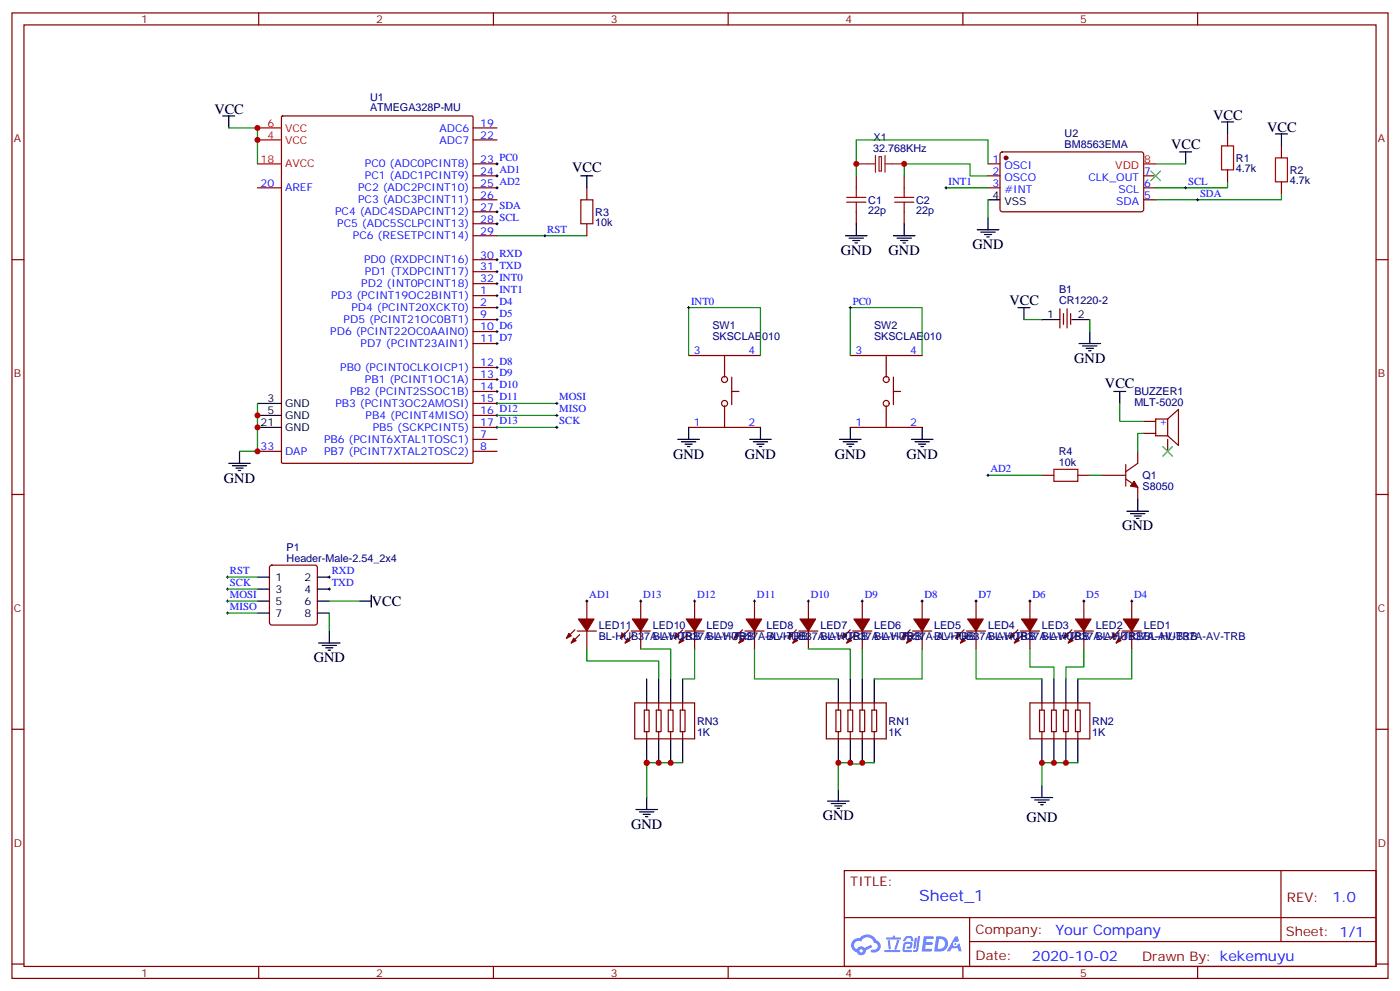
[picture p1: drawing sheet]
<svg xmlns="http://www.w3.org/2000/svg" width="412mm" height="292mm" viewBox="0 0 412 292" stroke-linecap="round" stroke-linejoin="round" font-family="sans-serif">
<g fill="none" stroke="#870000" stroke-width=".35">
<path d="M3.5 3.8h405.4v284.3h-405.4zM7.1 7.3h398.2v277.3h-398.2zM76.2 3.8v3.5M145.3 3.8v3.5M214.5 3.8v3.5M283.6 3.8v3.5M352.8 3.8v3.5M3.5 76.5h3.6M405.3 76.5h3.6M3.5 145.6h3.6M405.3 145.6h3.6M3.5 214.8h3.6"/>
<path d="M405.3 214.8h3.6M248.7 256.4h156.6v28.2h-156.6zM377.3 256.4v20.9M248.7 270.2h156.5M285.6 277.3h119.6M285.6 270.2v14.2M3.5 283.9h3.6M76.2 284.6v3.5M145.3 284.6v3.5M214.5 284.6v3.5M283.6 284.6v3.5M352.8 284.6v3.5"/>
<path d="M405.3 283.9h3.6"/>
</g>
<g fill="#5487ff">
<path d="M272.1 275.7h2.6l.3 .2-.1 .6h-2l-.1 1h1.6l.4 .4-.4 .4h-1.7l-.2 1.1 1.8 .1 .3 .3-.2 .4h-2.9z"/>
<path d="M281.4 275.8h.7l.4 1.3-.7 .3a.74 .74 0 0 0-1.1 .3 .74 .74 0 0 0 .5 1.1 .74 .74 0 0 0 .9-.7l.5-.3 .7 2.4h-.9l-.2-1h-1.9l-.5 1h-.9z"/>
<path d="M269.5 276.2h.6l-.4 2.9a.31 .31 0 0 1-.3 .3 .31 .31 0 0 1-.3-.3z"/>
<path d="M270.4 275.7h.6l-.5 4a.89 .89 0 0 1-.7 .7 .89 .89 0 0 1-.9-.3l1-.5z"/>
<path d="M266.8 275.9l.6-.2 1.2 .1 .5 1.3-.6 .1-.4-.9-1 .1a.95 .95 0 0 1-1 .8l-.1-.2z"/>
<path d="M266.4 277.6l1.8-.2a1.04 1.04 0 0 1 .6 1.1 1.04 1.04 0 0 1-.8 .9h-.7a.29 .29 0 0 1-.3-.4 .29 .29 0 0 1 .3-.2h.7l.2-.8h-1.4l-.4 1.8h1.9a.29 .29 0 0 1 .3 .3 .29 .29 0 0 1-.3 .3h-2l-.4-.3 .2-2.1z"/>
<path d="M260.5 279.8h4.4a.3 .3 0 0 1 .3 .3 .3 .3 0 0 1-.3 .3h-4.3z"/>
<path d="M264.3 276.9h.6l-.5 1.6a1.02 1.02 0 0 1-.7 1.2l-.2-.3z"/>
<path d="M261.5 276.9h.6l.3 2.4-.3 .3-.3-.2z"/>
<path d="M261.1 276.1h1.9l.2-.5h.5l-.1 .5h1.5a.29 .29 0 0 1 .3 .3 .29 .29 0 0 1-.3 .3h-3.9z"/>
<path d="M275.8 275.7l-.6 4.5h1.4a2.27 2.27 0 0 0 2.7-2.3 2.27 2.27 0 0 0-2.7-2.2zM276.6 276.5a1.5 1.5 0 0 1 1.8 1.6 1.5 1.5 0 0 1-1.9 1.3h-.3z"/>
<path d="M251.4 276.9a2.09 2.09 0 0 0 1 3.5 1.37 1.37 0 0 0 1.5 .9 1.37 1.37 0 0 0 1.1-1.4l2-1-.5-.7-1.8 1a1.4 1.4 0 0 0-2.3 .4 1.32 1.32 0 0 1-.6-1.9 1.32 1.32 0 0 1 1.9-.4 2.02 2.02 0 0 1 2-1.3 2.02 2.02 0 0 1 1.8 1.6 1.09 1.09 0 0 1 1.1 1.4 1.09 1.09 0 0 1-1.6 .7 .41 .41 0 0 0-.5 .3 .41 .41 0 0 0 .4 .5 1.89 1.89 0 0 0 2.4-1.2 1.89 1.89 0 0 0-1.2-2.4 2.98 2.98 0 0 0-5-.6l-1 .1zM253.2 280a.52 .52 0 0 1 1 0 .52 .52 0 0 1-1 0z"/>
<circle cx="281.4" cy="278" r=".28"/>
</g>
<g fill="none" stroke="#870000" stroke-width=".35">
<path d="M83 34.3l.3-.2h55.7l.3 .2v101.8l-.1 .3-55.9 .1-.3-.2zM139.3 37.7h7.1M361.6 39.4v3.6M75.8 55.3h7.1M139.3 55.3h7.1M139.3 48.3h7.1M139.3 51.8h7.1M139.3 58.8h7.1M139.3 41.2h7.1M172.9 55.3v3.5M252.2 51.8v3.5M266.3 51.8v3.5"/>
<path d="M291 55.3h3.6M291 48.3h3.6M291 51.8h3.6M294.8 44.9l.5-.2 41.2 .1 .4 .6-.1 16.5-.6 .5-41.2-.1-.4-.6v-16.3zM336.9 55.3h3.5M336.9 51.8h3.5M336.9 58.8h3.5M361.6 50v3.6M377.5 43v3.5M377.5 53.6v3.5M139.3 69.4h7.1M139.3 76.5h7.1"/>
<path d="M139.3 62.4h7.1M139.3 65.9h7.1M172.9 65.9v3.5M252.2 62.4v3.5M266.3 62.4v3.5M139.3 80h7.1M139.3 83.5h7.1M139.3 90.6h7.1M139.3 94.1h7.1M139.3 97.6h7.1M139.3 87.1h7.1M312.2 90.9v5.7"/>
<path d="M313.3 92.4v3.1M314.3 90.9v5.7M315.4 92.4v3.1M139.3 101.2h7.1M139.3 108.2h7.1M139.3 111.8h7.1M139.3 115.3h7.1M139.3 118.8h7.1M202.8 104.7h21.2M213.4 104.7v6.4M213.4 119.5v6.4M215.5 115.3h2.2"/>
<path d="M215.5 111.1v8.1M250.5 104.7h21.1M261.1 104.7v6.4M261.1 119.5v6.4M263.2 115.3h2.1M263.2 111.1v8.1M75.8 132.9h7.1M139.3 129.4h7.1M139.3 132.9h7.1M139.3 122.3h7.1M139.3 125.9h7.1M202.8 125.9h21.2"/>
<path d="M250.5 125.9h21.1M306.9 140h3.5M317.5 140h3.5M324.6 140h7M331.6 136.8v6.4M335.1 132.9v3.6l-3.5 2.4M336.9 127.6h3.5M336.9 124.1h3.5M344 123.4v4.9M344 129.4v3.5M344 123.4h-3.6v4.9h3.6M344 123.4l3.1-2.8v10.6l-3.1-2.9"/>
<path d="M331.6 141l3.5 2.5v3.5M79.6 166.6l.5-.2h12.7l.5 .2 .2 .5v16.3l-.2 .5-.5 .2h-12.7l-.5-.3-.2-.4v-16.3zM172.9 177v5.3M188.7 177v5.3M204.6 177v5.3M222.2 177v5.3M238.1 177v5.3M254 177v5.3M271.6 177v5.3M287.5 177v5.3M303.4 177v5.3M319.3 177v5.3"/>
<path d="M333.4 177v5.3M169.3 185.5l-2.4 2.5M170 185.8h5.7M170.7 186.9l-2.4 2.5M172.9 185.8v5.3M185.2 185.5l-2.5 2.5M185.9 185.8h5.7M186.6 186.9l-2.5 2.5M188.7 185.8v5.3M201.1 185.5l-2.5 2.5M201.8 185.8h5.6M202.5 186.9l-2.5 2.5"/>
<path d="M204.6 185.8v5.3M218.7 185.5l-2.4 2.5M219.4 185.8h5.7M220.1 186.9l-2.4 2.5M222.2 185.8v5.3M234.6 185.5l-2.5 2.5M235.3 185.8h5.6M236 186.9l-2.5 2.5M238.1 185.8v5.3M250.5 185.5l-2.5 2.5M251.2 185.8h5.6M251.9 186.9l-2.5 2.5"/>
<path d="M254 185.8v5.3M268.1 185.5l-2.5 2.5M268.8 185.8h5.7M269.5 186.9l-2.4 2.5M271.6 185.8v5.3M284 185.5l-2.5 2.5M284.7 185.8h5.6M285.4 186.9l-2.5 2.5M287.5 185.8v5.3M299.9 185.5l-2.5 2.5M300.6 185.8h5.6M301.3 186.9l-2.5 2.5"/>
<path d="M303.4 185.8v5.3M315.7 185.5l-2.4 2.5M316.4 185.8h5.7M317.1 186.9l-2.4 2.5M319.3 185.8v5.3M329.8 185.5l-2.4 2.5M330.6 185.8h5.6M331.3 186.9l-2.5 2.5M333.4 185.8v5.3M187 207h17.6v10.6h-17.6zM189.8 209.1h1.4v6.4h-1.4zM190.5 207v2.1"/>
<path d="M190.5 215.5v2.1M193.3 209.1h1.4v6.4h-1.4zM194 207v2.1M194 215.5v2.1M196.8 209.1h1.5v6.4h-1.5zM197.6 207v2.1M197.6 215.5v2.1M200.4 209.1h1.4v6.4h-1.4zM201.1 207v2.1M201.1 215.5v2.1M243.4 207h17.7v10.6h-17.7zM246.2 209.1h1.4v6.4h-1.4z"/>
<path d="M246.9 207v2.1M246.9 215.5v2.1M249.8 209.1h1.4v6.4h-1.4zM250.5 207v2.1M250.5 215.5v2.1M253.3 209.1h1.4v6.4h-1.4zM254 207v2.1M254 215.5v2.1M256.8 209.1h1.4v6.4h-1.4zM257.5 207v2.1M257.5 215.5v2.1M303.4 207h17.6v10.6h-17.6z"/>
<path d="M306.2 209.1h1.4v6.4h-1.4zM306.9 207v2.1M306.9 215.5v2.1M309.7 209.1h1.4v6.4h-1.4zM310.4 207v2.1M310.4 215.5v2.1M313.3 209.1h1.4v6.4h-1.4zM314 207v2.1M314 215.5v2.1M316.8 209.1h1.4v6.4h-1.4zM317.5 207v2.1M317.5 215.5v2.1"/>
<circle cx="213.4" cy="111.8" r=".88"/>
<circle cx="213.4" cy="118.8" r=".88"/>
<circle cx="261.1" cy="118.8" r=".88"/>
<circle cx="261.1" cy="111.8" r=".88"/>
</g>
<path d="M75.8 37.7h7.1M75.8 48.3h7.1M75.8 41.2h7.1M336.9 48.3h3.5" fill="none" stroke="#f00" stroke-width=".35"/>
<g fill="none" stroke="#000" stroke-width=".35">
<path d="M65.6 34.1h3.5M67.4 34.1v3.6M359.8 35.9h3.6M361.6 35.9v3.5M375.7 39.4h3.5M377.5 39.4v3.6M171.1 51.8h3.5M172.9 51.8v3.5M291 58.8h3.6M347.5 44.7h3.5M349.2 44.7v3.6M249.1 69.4h6.3"/>
<path d="M250.1 70.1h4.3M251.2 70.8h2.1M251.9 71.5h.7M252.2 65.9v3.5M263.2 69.4h6.3M264.2 70.1h4.3M265.3 70.8h2.1M266 71.5h.7M266.3 65.9v3.5M287.9 67.7h6.3M288.9 68.4h4.3M290 69.1h2.1"/>
<path d="M290.7 69.8h.7M291 64.1v3.6M299.9 90.6h3.5M301.6 90.6v3.5M306.9 94.1h5.3M315.7 94.1h5.3M321 97.6v3.6M75.8 118.8h7.1M317.9 101.2h6.3M318.9 101.9h4.2M320 102.6h2.1M320.7 103.3h.7"/>
<path d="M328.1 115.3h3.5M329.8 115.3v3.5M67.4 136.5h6.3M68.4 137.2h4.3M69.5 137.9h2.1M70.2 138.6h.7M70.6 132.9v3.6M75.8 122.3h7.1M75.8 125.9h7.1M199.7 129.4h6.3M200.7 130.1h4.3M201.8 130.8h2.1"/>
<path d="M202.5 131.5h.7M202.8 125.9v3.5M220.8 129.4h6.4M221.9 130.1h4.2M223 130.8h2.1M223.7 131.5h.7M224 125.9v3.5M247.3 129.4h6.3M248.4 130.1h4.2M249.4 130.8h2.1M250.1 131.5h.7M250.5 125.9v3.5"/>
<path d="M268.5 129.4h6.3M269.5 130.1h4.3M270.6 130.8h2.1M271.3 131.5h.7M271.6 125.9v3.5M332 150.6h6.3M333 151.3h4.3M334.1 152h2.1M334.8 152.7h.7M335.1 147v3.6M75.8 170h3.6M75.8 173.5h3.6"/>
<path d="M75.8 177h3.6M93.5 170h3.5M93.5 173.5h3.5M93.5 177h3.5M105.8 177h3.6M109.4 175.3v3.5M75.8 180.6h3.6M93.5 180.6h3.5M93.8 189.4h6.4M94.9 190.1h4.2M96 190.8h2.1M96.7 191.5h.7"/>
<path d="M97 185.8v3.6M190.5 200v7M194 200v7M197.6 200v7M201.1 200v7M246.9 200v7M250.5 200v7M254 200v7M257.5 200v7M306.9 200v7M310.4 200v7M314 200v7"/>
<path d="M317.5 200v7M190.5 217.6v7M194 217.6v7M197.6 217.6v7M201.1 217.6v7M246.9 217.6v7M250.5 217.6v7M254 217.6v7M257.5 217.6v7M306.9 217.6v7M310.4 217.6v7M314 217.6v7"/>
<path d="M317.5 217.6v7M187.3 238.4h6.4M188.4 239.1h4.2M189.4 239.8h2.2M190.5 234.9v3.5M243.8 235.9h6.3M244.8 236.6h4.3M245.9 237.3h2.1M246.6 238.1h.7M246.9 232.4v3.5M303.7 234.9h6.4M304.8 235.6h4.2"/>
<path d="M305.9 236.3h2.1M306.6 237h.7M306.9 231.4v3.5M190.1 240.5h.8"/>
</g>
<g fill="#870000" stroke="#870000" stroke-width=".35">
<path d="M329.5 188l.7 .7-1.4 .7z"/>
<path d="M328.1 186.5l.7 .8-1.4 .7z"/>
<path d="M330.9 182.3h4.6l-2.1 3.5z"/>
<path d="M315.4 188l.7 .7-1.4 .7z"/>
<path d="M314 186.5l.7 .8-1.4 .7z"/>
<path d="M316.8 182.3h4.6l-2.1 3.5z"/>
<path d="M299.5 188l.7 .7-1.4 .7z"/>
<path d="M298.1 186.5l.7 .8-1.4 .7z"/>
<path d="M300.9 182.3h4.6l-2.1 3.5z"/>
<path d="M283.6 188l.7 .7-1.4 .7z"/>
<path d="M282.2 186.5l.7 .8-1.4 .7z"/>
<path d="M285 182.3h4.6l-2.1 3.5z"/>
<path d="M267.8 188l.7 .7-1.4 .7z"/>
<path d="M266.3 186.5l.8 .8-1.5 .7z"/>
<path d="M269.2 182.3h4.6l-2.2 3.5z"/>
<path d="M250.1 188l.7 .7-1.4 .7z"/>
<path d="M248.7 186.5l.7 .8-1.4 .7z"/>
<path d="M251.5 182.3h4.6l-2.1 3.5z"/>
<path d="M234.2 188l.7 .7-1.4 .7z"/>
<path d="M232.8 186.5l.7 .8-1.4 .7z"/>
<path d="M235.7 182.3h4.5l-2.1 3.5z"/>
<path d="M218.4 188l.7 .7-1.4 .7z"/>
<path d="M217 186.5l.7 .8-1.4 .7z"/>
<path d="M219.8 182.3h4.6l-2.2 3.5z"/>
<path d="M200.7 188l.7 .7-1.4 .7z"/>
<path d="M199.3 186.5l.7 .8-1.4 .7z"/>
<path d="M202.1 182.3h4.6l-2.1 3.5z"/>
<path d="M184.9 188l.7 .7-1.5 .7z"/>
<path d="M183.4 186.5l.7 .8-1.4 .7z"/>
<path d="M186.3 182.3h4.6l-2.2 3.5z"/>
<path d="M169 188l.7 .7-1.4 .7z"/>
<path d="M167.6 186.5l.7 .8-1.4 .7z"/>
<path d="M170.4 182.3h4.6l-2.1 3.5z"/>
<path d="M334.1 141.7l1 1.8-2.1-.3z"/>
<circle cx="296.3" cy="46.5" r=".53"/>
</g>
<g fill="none" stroke="#008700" stroke-width=".35">
<path d="M67.4 37.7h8.4v10.6M266.3 51.8v-3.5h19.5v3.5h5.2M278.7 55.3h12.3M291 48.3v-7.1h-38.8v10.6M291 58.8v5.3M340.4 48.3h8.8M361.6 53.6v1.7h-21.2M377.5 57.1v1.7h-37.1M146.4 69.4h26.5M301.6 94.1h5.3M321 94.1v3.5M75.8 118.8v14.1h-5.2"/>
<path d="M146.4 118.8h17.6M202.8 104.7v-14.1h21.2v14.1M250.5 104.7v-14.1h21.1v14.1M329.8 118.8v5.3h7.1M146.4 125.9h17.6M146.4 122.3h17.6M291 140h15.9M321 140h3.6M336.9 127.6h-1.8v5.3M67 177h8.8M67 170h8.8M67 173.5h8.8"/>
<path d="M97 177h8.8M67 180.6h8.8M97 180.6v5.2M172.9 191.1v3.6h21.1v5.3M188.7 191.1h8.9v8.9M204.6 191.1v8.9h-3.5M222.2 191.1v8.9h24.7M238.1 191.1h12.4v8.9M254 191.1v8.9M271.6 191.1v8.9h-14.1M287.5 191.1v8.9h19.4M303.4 191.1v5.3h7v3.6"/>
<path d="M319.3 191.1v5.3h-5.3v3.6M333.4 191.1v8.9h-15.9M201.1 224.6h-10.6v10.3M257.5 224.6h-3.5v.4h-3.5v-.4h-3.6v7.8M306.6 224.6h10.9M306.9 224.6v6.8"/>
</g>
<g fill="none" stroke="#000" stroke-width=".29">
<path d="M146 55.3h.8M146 48.3h.8M146 51.8h.8M146.4 47.9v.7M146.4 51.4v.7M146.4 55v.7M278.3 55.3h.7M278.7 55v.7M348.9 55.3h.7M349.2 55v.7M352.4 58.8h.7M352.8 58.5v.7"/>
<path d="M146 62.4h.8M146 65.9h.8M146 76.5h.8M146.4 62v.7M146.4 65.5v.8M146.4 76.1v.7M146.4 79.7v.7M160.2 69.4h.7M160.5 69.1v.7M146 83.5h.8M146 87.1h.8M146 90.6h.8"/>
<path d="M146 94.1h.8M146 97.6h.8M146 80h.8M146.4 83.2v.7M146.4 86.7v.7M146.4 90.2v.7M146.4 93.8v.7M146.4 97.3v.7M202.5 90.6h.7M202.8 90.2v.7M250.1 90.6h.7M250.5 90.2v.7"/>
<path d="M146 101.2h.8M146 108.2h.8M146 111.8h.8M146 115.3h.8M146 118.8h.8M146.4 100.8v.7M146.4 107.9v.7M146.4 111.4v.7M146.4 114.9v.7M146.4 118.5v.7M163.7 118.8h.7M164 118.5v.7"/>
<path d="M146 122.3h.8M146 125.9h.8M146.4 122v.7M146.4 125.5v.7M163.7 122.3h.7M163.7 125.9h.7M164 122v.7M164 125.5v.7M290.7 140h.7M291 139.6v.7M66.7 177h.7M66.7 170h.7"/>
<path d="M66.7 173.5h.7M67 169.6v.7M67 173.1v.7M67 176.7v.7M96.7 170h.7M96.7 173.5h.7M97 169.6v.7M97 173.1v.7M172.5 177h.7M172.9 176.7v.7M188.4 177h.7M188.7 176.7v.7"/>
<path d="M204.3 177h.7M204.6 176.7v.7M221.9 177h.7M222.2 176.7v.7M237.8 177h.7M238.1 176.7v.7M253.6 177h.8M254 176.7v.7M271.3 177h.7M271.6 176.7v.7M287.2 177h.7M287.5 176.7v.7"/>
<path d="M303 177h.7M303.4 176.7v.7M318.9 177h.7M319.3 176.7v.7M333 177h.7M333.4 176.7v.7M66.7 180.6h.7M67 180.2v.7"/>
</g>
<path d="M252.2 48.3h5.7M257.9 45.8v4.9M258.9 46.1h.7v4.3h-.7zM260.7 48.3h5.6M260.7 45.8v4.9" fill="none" stroke="#8c2424" stroke-width=".35"/>
<path d="M171.1 58.8h3.5v7.1h-3.5zM249.4 59.5h5.7M249.4 58.1h5.7M252.2 55.3v2.8M252.2 59.5v2.9M263.5 59.5h5.7M263.5 58.1h5.7M266.3 55.3v2.8M266.3 59.5v2.9M359.8 43h3.6v7h-3.6zM375.7 46.5h3.5v7.1h-3.5zM310.4 138.2h7.1v3.5h-7.1z" fill="none" stroke="#a10000" stroke-width=".35"/>
<path d="M339 50.4l2.8 2.8M341.8 50.4l-2.8 2.8M342.5 131.5l2.9 2.8M345.4 131.5l-2.9 2.8" fill="none" stroke="#3c3" stroke-width=".35"/>
<g fill="#c00">
<circle cx="75.8" cy="122.3" r=".88"/>
<circle cx="75.8" cy="125.9" r=".88"/>
<circle cx="75.8" cy="132.9" r=".88"/>
<circle cx="252.2" cy="48.3" r=".88"/>
<circle cx="266.3" cy="48.3" r=".88"/>
<circle cx="306.9" cy="224.6" r=".88"/>
<circle cx="310.4" cy="224.6" r=".88"/>
<circle cx="314" cy="224.6" r=".88"/>
<circle cx="254" cy="224.6" r=".88"/>
<circle cx="250.5" cy="224.6" r=".88"/>
<circle cx="246.9" cy="224.6" r=".88"/>
<circle cx="197.6" cy="224.6" r=".88"/>
<circle cx="194" cy="224.6" r=".88"/>
<circle cx="190.5" cy="224.6" r=".88"/>
<circle cx="75.8" cy="37.7" r=".88"/>
<circle cx="75.8" cy="41.2" r=".88"/>
</g>
<text font-size="4.6" fill="#00f" x="270.8" y="265.4">Sheet_1</text>
<g font-size="4.2">
<text x="63.1" y="33.4">VCC</text>
<text x="357.4" y="35.2">VCC</text>
<text x="373.2" y="38.7">VCC</text>
<text x="345" y="44">VCC</text>
<text x="168.5" y="50.7">VCC</text>
<text x="247.6" y="75.1">GND</text>
<text x="261.8" y="75.1">GND</text>
<text x="286.5" y="73.3">GND</text>
<text x="297.4" y="89.9">VCC</text>
<text x="316.4" y="106.8">GND</text>
<text x="325.5" y="114.2">VCC</text>
<text x="198.3" y="135">GND</text>
<text x="219.4" y="135">GND</text>
<text x="245.9" y="135">GND</text>
<text x="267.1" y="135">GND</text>
<text x="66" y="142.1">GND</text>
<text x="330.6" y="156.2">GND</text>
<text x="109.5" y="178.4">VCC</text>
<text x="92.4" y="195">GND</text>
<text x="185.9" y="244.1">GND</text>
<text x="242.4" y="241.6">GND</text>
<text x="302.3" y="241.9">GND</text>
</g>
<g font-size="4.2" fill="#00f">
<text x="392.5" y="265.7">1.0</text>
<text x="310.9" y="275.2">Your Company</text>
<text x="304" y="283">2020-10-02</text>
</g>
<g font-size="3.9" fill="#800">
<text x="250.5" y="261">TITLE:</text>
<text x="379.1" y="265.7">REV:</text>
<text x="287.4" y="275.2">Company:</text>
<text x="378.7" y="275.8">Sheet: 1/1</text>
<text x="287.4" y="282.9">Date:</text>
<text x="336.4" y="282.9">Drawn By: kekemuyu</text>
</g>
<g font-size="3.2" fill="#800">
<text x="41.6" y="6.8">1</text>
<text x="110.8" y="6.8">2</text>
<text x="179.9" y="6.8">3</text>
<text x="249.1" y="6.8">4</text>
<text x="318.2" y="6.8">5</text>
<text x="4.1" y="41.9">A</text>
<text x="405.9" y="41.9">A</text>
<text x="4.1" y="111.1">B</text>
<text x="405.9" y="111.1">B</text>
<text x="4.1" y="180.2">C</text>
<text x="405.9" y="180.2">C</text>
<text x="4.1" y="249.3">D</text>
<text x="405.9" y="249.3">D</text>
<text x="41.6" y="287.6">1</text>
<text x="110.8" y="287.6">2</text>
<text x="179.9" y="287.6">3</text>
<text x="249.1" y="287.6">4</text>
<text x="318.2" y="287.6">5</text>
</g>
<g font-size="3.2" fill="#000080">
<text x="109" y="29.7">U1</text>
<text x="109" y="32.8">ATMEGA328P-MU</text>
<text x="257.3" y="41.6">X1</text>
<text x="313.6" y="40.4">U2</text>
<text x="257.2" y="44.7">32.768KHz</text>
<text x="313.6" y="43.6">BM8563EMA</text>
<text x="364.1" y="47.6">R1</text>
<text x="364.1" y="50.8">4.7k</text>
<text x="379.9" y="51.1">R2</text>
<text x="255.8" y="60">C1</text>
<text x="269.9" y="60">C2</text>
<text x="379.9" y="54.3">4.7k</text>
<text x="175.3" y="63.5">R3</text>
<text x="255.8" y="63.1">22p</text>
<text x="269.9" y="63.1">22p</text>
<text x="175.3" y="66.7">10k</text>
<text x="312" y="89.4">CR1220-2</text>
<text x="312" y="86.2">B1</text>
<text x="209.8" y="100">SKSCLAE010</text>
<text x="209.8" y="96.8">SW1</text>
<text x="257.5" y="100">SKSCLAE010</text>
<text x="257.5" y="96.8">SW2</text>
<text x="334.1" y="119.5">MLT-5020</text>
<text x="334.1" y="116.4">BUZZER1</text>
<text x="311.9" y="137.2">10k</text>
<text x="311.9" y="134">R4</text>
<text x="336.5" y="141.1">Q1</text>
<text x="336.5" y="144.3">S8050</text>
<text x="84.4" y="162.2">P1</text>
<text x="84.4" y="165.4">Header-Male-2.54_2x4</text>
<text x="176.4" y="185.3">LED11</text>
<text x="192.3" y="185.3">LED10</text>
<text x="208.1" y="185.3">LED9</text>
<text x="225.8" y="185.3">LED8</text>
<text x="241.7" y="185.3">LED7</text>
<text x="257.5" y="185.3">LED6</text>
<text x="275.2" y="185.3">LED5</text>
<text x="291" y="185.3">LED4</text>
<text x="306.9" y="185.3">LED3</text>
<text x="322.8" y="185.3">LED2</text>
<text x="336.9" y="185.3">LED1</text>
<text x="176.4" y="188.4">BL-HUB37A-AV-TRB BL-HUB37A-AV-TRB</text>
<text x="192.3" y="188.4">BL-HUB37A-AV-TRB</text>
<text x="225.8" y="188.4">BL-HUB37A-AV-TRB BL-HUB37A-AV-TRB</text>
<text x="241.7" y="188.4">BL-HUB37A-AV-TRB</text>
<text x="275.2" y="188.4">BL-HUB37A-AV-TRB BL-HUB37A-AV-TRBBL-HUB37A-AV-TRB</text>
<text x="291" y="188.4">BL-HUB37A-AV-TRB BL-HUB37A-AV-TRB</text>
<text x="205.3" y="213.6">RN3</text>
<text x="261.8" y="213.6">RN1</text>
<text x="321.7" y="213.6">RN2</text>
<text x="205.3" y="216.7">1K</text>
<text x="261.8" y="216.7">1K</text>
<text x="321.7" y="216.7">1K</text>
</g>
<g font-size="3.2" fill="#f00">
<text x="78.8" y="37.3">6</text>
<text x="78.8" y="40.9">4</text>
<text x="84" y="38.7">VCC</text>
<text x="76.8" y="47.9">18</text>
<text x="84" y="42.3">VCC</text>
<text x="337.1" y="47.9">8</text>
<text x="84" y="49.3">AVCC</text>
<text x="328.5" y="49.7">VDD</text>
</g>
<g font-size="3.2" fill="#00f">
<text x="129.4" y="38.7">ADC6</text>
<text x="141.5" y="37.3">19</text>
<text x="141.5" y="40.9">22</text>
<text x="129.4" y="42.3">ADC7</text>
<text x="141.5" y="47.9">23 PC0</text>
<text x="292.4" y="47.9">1</text>
<text x="107.5" y="49.3">PC0 (ADC0PCINT8)</text>
<text x="107.5" y="52.8">PC1 (ADC1PCINT9)</text>
<text x="141.5" y="51.4">24 AD1</text>
<text x="292.4" y="51.4">2</text>
<text x="295.9" y="49.7">OSCI</text>
<text x="295.9" y="53.2">OSCO</text>
<text x="320.6" y="53.2">CLK_OUT</text>
<text x="337.1" y="51.4">7</text>
<text x="76.8" y="55">20</text>
<text x="84" y="56.4">AREF</text>
<text x="105.5" y="56.4">PC2 (ADC2PCINT10)</text>
<text x="105.5" y="59.9">PC3 (ADC3PCINT11)</text>
<text x="141.5" y="55">25 AD2</text>
<text x="141.5" y="58.5">26</text>
<text x="279.4" y="54.4">INT1</text>
<text x="292.4" y="55">3</text>
<text x="295.9" y="56.7">#INT</text>
<text x="329.4" y="56.7">SCL</text>
<text x="337.1" y="58.5">5</text>
<text x="337.1" y="55">6</text>
<text x="350" y="54.4">SCL</text>
<text x="353.5" y="58">SDA</text>
<text x="98.7" y="63.4">PC4 (ADC4SDAPCINT12)</text>
<text x="141.5" y="62">27 SDA</text>
<text x="141.5" y="65.5">28 SCL</text>
<text x="328.8" y="60.3">SDA</text>
<text x="99.3" y="67">PC5 (ADC5SCLPCINT13)</text>
<text x="104" y="70.5">PC6 (RESETPCINT14)</text>
<text x="141.5" y="69.1">29</text>
<text x="161.2" y="68.5">RST</text>
<text x="107.3" y="77.5">PD0 (RXDPCINT16)</text>
<text x="141.5" y="76.1">30 RXD</text>
<text x="107.5" y="81.1">PD1 (TXDPCINT17)</text>
<text x="141.5" y="79.7">31 TXD</text>
<text x="141.5" y="83.2">32 INT0</text>
<text x="97.5" y="88.1">PD3 (PCINT19OC2BINT1)</text>
<text x="106.4" y="84.6">PD2 (INT0PCINT18)</text>
<text x="141.5" y="86.7">1</text>
<text x="147.1" y="86.2">INT1</text>
<text x="147.1" y="89.7">D4</text>
<text x="203.6" y="89.7">INT0</text>
<text x="251.2" y="89.7">PC0</text>
<text x="101.2" y="95.2">PD5 (PCINT21OC0BT1)</text>
<text x="103.5" y="91.7">PD4 (PCINT20XCKT0)</text>
<text x="141.5" y="90.2">2</text>
<text x="141.5" y="93.8">9</text>
<text x="147.1" y="93.2">D5</text>
<text x="97.3" y="98.7">PD6 (PCINT22OC0AAIN0)</text>
<text x="141.5" y="97.3">10 D6</text>
<text x="141.5" y="100.8">11 D7</text>
<text x="106.2" y="102.2">PD7 (PCINT23AIN1)</text>
<text x="141.5" y="107.9">12 D8</text>
<text x="204.4" y="104.4">3</text>
<text x="220.5" y="104.4">4</text>
<text x="252" y="104.4">3</text>
<text x="268.1" y="104.4">4</text>
<text x="100.2" y="109.3">PB0 (PCINT0CLKOICP1)</text>
<text x="107.5" y="112.8">PB1 (PCINT1OC1A)</text>
<text x="141.5" y="111.4">13 D9</text>
<text x="98.8" y="119.9">PB3 (PCINT3OC2AMOSI)</text>
<text x="103.1" y="116.3">PB2 (PCINT2SSOC1B)</text>
<text x="141.5" y="114.9">14 D10</text>
<text x="141.5" y="118.5">15 D11</text>
<text x="164.7" y="117.9">MOSI</text>
<text x="107.7" y="123.4">PB4 (PCINT4MISO)</text>
<text x="141.5" y="122">16 D12</text>
<text x="141.5" y="125.5">17 D13</text>
<text x="164.7" y="121.5">MISO</text>
<text x="164.7" y="125">SCK</text>
<text x="204.4" y="125.5">1</text>
<text x="220.5" y="125.5">2</text>
<text x="252" y="125.5">1</text>
<text x="268.1" y="125.5">2</text>
<text x="341.5" y="125.2">+</text>
<text x="95.4" y="130.5">PB6 (PCINT6XTAL1TOSC1)</text>
<text x="109.8" y="126.9">PB5 (SCKPCINT5)</text>
<text x="141.5" y="129">7</text>
<text x="76.8" y="132.6">33</text>
<text x="84" y="134">DAP</text>
<text x="95.4" y="134">PB7 (PCINT7XTAL2TOSC2)</text>
<text x="141.5" y="132.6">8</text>
<text x="291.7" y="139.1">AD2</text>
<text x="67.7" y="169.1">RST</text>
<text x="67.7" y="172.6">SCK</text>
<text x="97.7" y="169.1">RXD</text>
<text x="97.7" y="172.6">TXD</text>
<text x="67.7" y="176.1">MOSI</text>
<text x="67.7" y="179.7">MISO</text>
<text x="173.6" y="176.1">AD1</text>
<text x="189.4" y="176.1">D13</text>
<text x="205.3" y="176.1">D12</text>
<text x="223" y="176.1">D11</text>
<text x="238.8" y="176.1">D10</text>
<text x="254.7" y="176.1">D9</text>
<text x="272.3" y="176.1">D8</text>
<text x="288.2" y="176.1">D7</text>
<text x="304.1" y="176.1">D6</text>
<text x="320" y="176.1">D5</text>
<text x="334.1" y="176.1">D4</text>
</g>
<g font-size="3.2">
<text x="292.4" y="58.5">4</text>
<text x="295.9" y="60.3">VSS</text>
<text x="308.4" y="93.8">1</text>
<text x="317.5" y="93.8">2</text>
<text x="78.8" y="118.5">3</text>
<text x="84" y="119.9">GND</text>
<text x="76.8" y="125.5">21</text>
<text x="78.8" y="122">5</text>
<text x="84" y="123.4">GND</text>
<text x="84" y="126.9">GND</text>
<text x="81.1" y="171">1</text>
<text x="89.7" y="171">2</text>
<text x="81.1" y="174.6">3</text>
<text x="81.1" y="178.1">5</text>
<text x="89.7" y="174.6">4</text>
<text x="89.7" y="178.1">6</text>
<text x="81.1" y="181.6">7</text>
<text x="89.7" y="181.6">8</text>
</g>
</svg>
